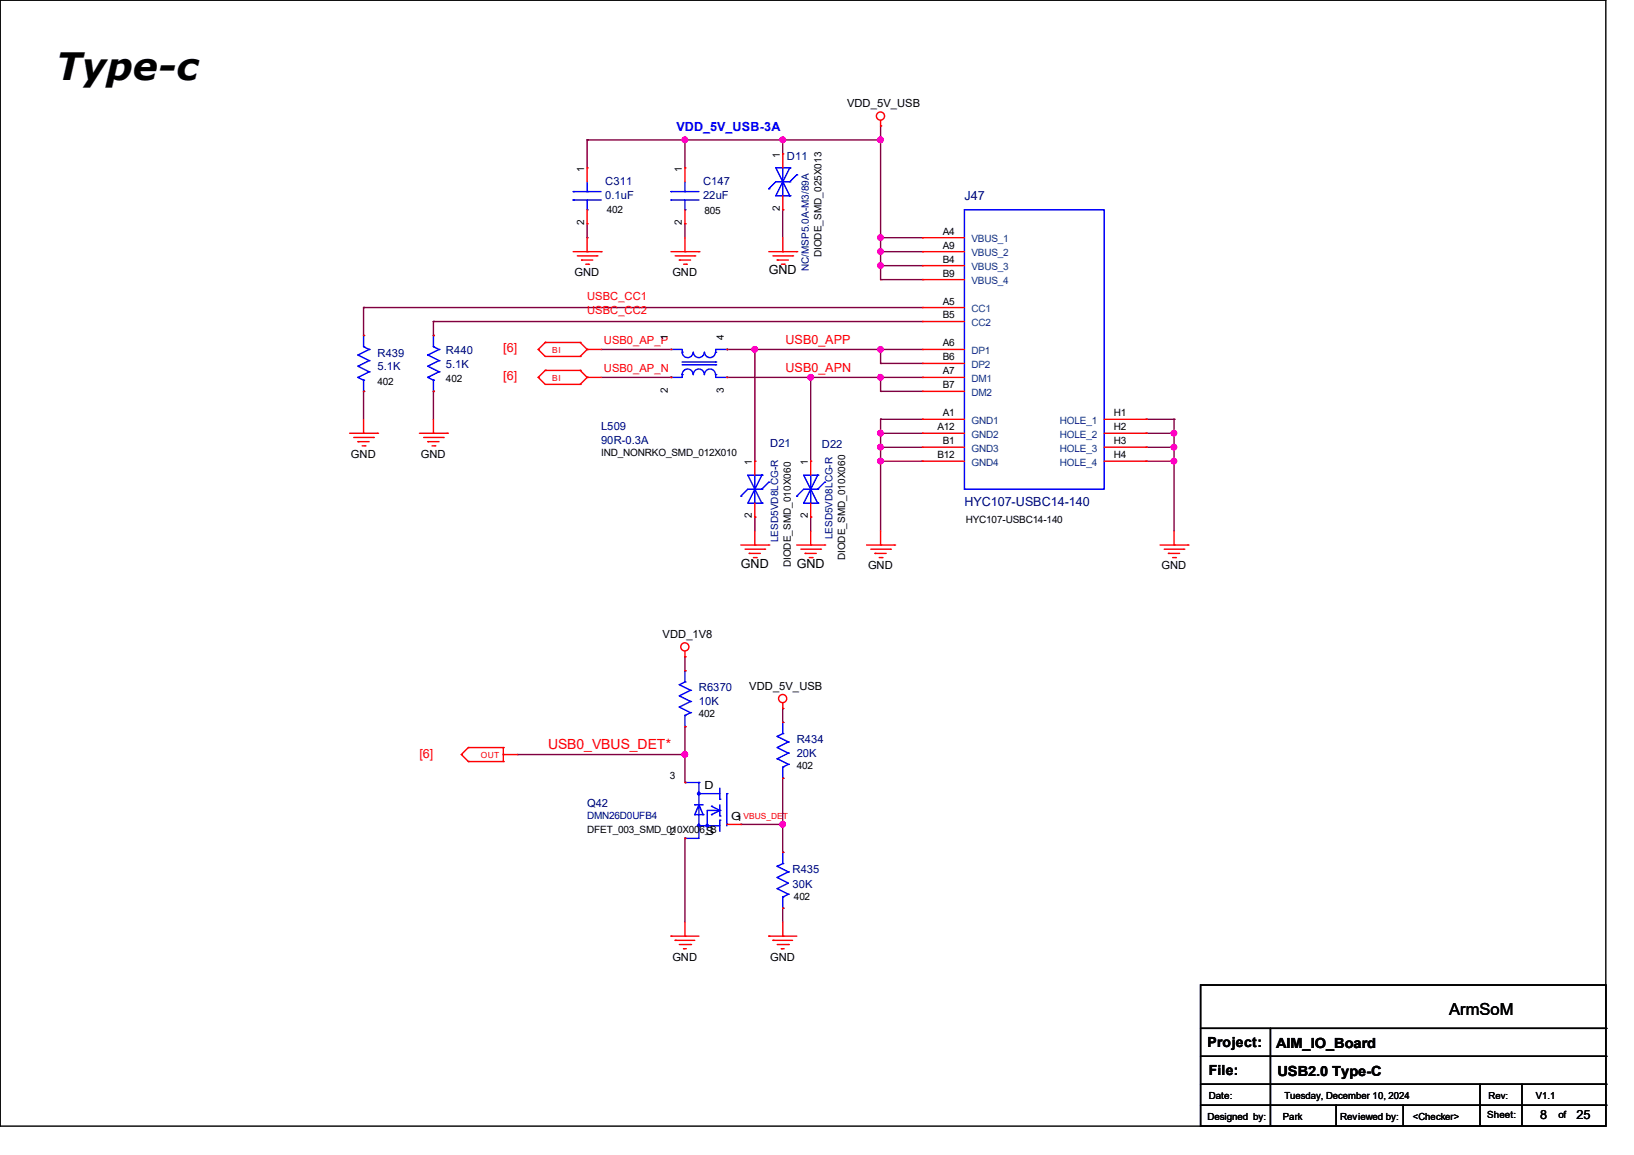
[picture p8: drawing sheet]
<svg xmlns="http://www.w3.org/2000/svg" width="297mm" height="210mm" viewBox="0 0 297 210" stroke-linecap="round" stroke-linejoin="round" font-family="sans-serif">
<g fill="none" stroke="#000" stroke-width=".25">
<path d="M0 0h291.9v204.8h-291.9zM218.2 179.1h73.7v25.7h-73.7zM218.2 187h73.7M218.2 192.1h73.7M218.2 197.1h73.7M230.9 187v17.8M269 197.1v7.7M276.6 197.1v7.7M291.9 187h.1M291.9 192.1h.1M291.9 197.1h.1M218.2 201h73.7"/>
<path d="M230.9 204.8h.1M242.9 204.8h.1M242.9 201v3.8M255.1 204.8h.1M255.1 201v3.8M269 204.8h.1M276.6 204.8h.1M291.9 201h.1"/>
</g>
<g fill="none" stroke="#800040" stroke-width=".25">
<path d="M106.7 25.4h.1M106.7 25.4h53.4M106.7 25.4v5.1M124.5 25.4h.1M124.5 25.4v5.1M142.3 38.1h.1M142.3 25.4h.1M142.3 25.4v2.6M142.3 38.1v5.1M160.1 22.9h.1M160.1 25.4h.1M160.1 22.9v27.9"/>
<path d="M66.1 55.9h.1M66.1 55.9v5.1M66.1 55.9h101.6M78.8 58.5h.1M78.8 58.5v2.5M78.8 58.5h88.9M106.7 43.2h.1M106.7 40.7v2.5M124.5 40.7h.1M124.5 40.7v2.5M160.1 43.2h.1M160.1 45.8h.1"/>
<path d="M160.1 48.3h.1M160.1 50.8h.1M160.1 50.8h7.6M160.1 48.3h7.6M160.1 45.8h7.6M160.1 43.2h7.6M66.1 71.2h.1M66.1 71.2v5M78.8 71.2h.1M78.8 71.2v5M109.3 63.5h.1M109.3 68.6h12.7"/>
<path d="M109.3 63.5h12.7M122 68.6h.1M132.1 63.5h.1M132.1 68.6h35.6M132.1 63.5h35.6M137.2 63.5h.1M137.2 63.5v20.4M147.4 68.6h.1M147.4 68.6v15.3M160.1 76.2h.1M160.1 78.8h.1M160.1 63.5h.1"/>
<path d="M160.1 66.1h.1M160.1 71.2h.1M160.1 68.6h.1M160.1 63.5v2.6M160.1 68.6v2.6M160.1 76.2v20.4M160.1 76.2h7.6M160.1 78.8h7.6M160.1 66.1h7.6M160.1 71.2h7.6M208.3 78.8h.1M208.3 76.2h.1"/>
<path d="M208.3 76.2h5.1M208.3 78.8h5.1M213.4 78.8h.1M213.4 76.2h.1M213.4 76.2v20.4M137.2 94h.1M137.2 83.9h.1M137.2 94v2.6M147.4 94h.1M147.4 94v2.6M160.1 83.9h.1M160.1 81.3h.1"/>
<path d="M160.1 83.9h7.6M160.1 81.3h7.6M208.3 83.9h.1M208.3 81.3h.1M208.3 83.9h5.1M208.3 81.3h5.1M213.4 83.9h.1M213.4 81.3h.1M124.5 119.4h.1M124.5 119.4v2.6M94 137.2h.1M94 137.2h30.5"/>
<path d="M124.5 132.1h.1M124.5 137.2h.1M124.5 132.1v10.2M142.3 128.8h.1M142.3 128.8v2.6M124.5 152.4h.1M124.5 152.4v15.3M134.7 149.9h.1M134.7 149.9h7.6M142.3 149.9h.1M142.3 141.5h.1M142.3 141.5v13.5"/>
<path d="M142.3 165.1h.1M142.3 165.1v2.6"/>
</g>
<g fill="#f0f" stroke="#f0f" stroke-width=".25">
<circle cx="160" cy="83.8" r=".49"/>
<circle cx="160" cy="81.3" r=".49"/>
<circle cx="160" cy="78.8" r=".49"/>
<circle cx="213.4" cy="81.3" r=".49"/>
<circle cx="213.4" cy="83.8" r=".49"/>
<circle cx="213.4" cy="78.8" r=".49"/>
<circle cx="124.5" cy="137.2" r=".49"/>
<circle cx="124.5" cy="25.4" r=".49"/>
<circle cx="160" cy="48.3" r=".49"/>
<circle cx="160" cy="45.7" r=".49"/>
<circle cx="160" cy="43.2" r=".49"/>
<circle cx="160" cy="25.4" r=".49"/>
<circle cx="142.3" cy="25.4" r=".49"/>
<circle cx="160" cy="68.6" r=".49"/>
<circle cx="147.3" cy="68.6" r=".49"/>
<circle cx="142.3" cy="149.9" r=".49"/>
<circle cx="160" cy="63.5" r=".49"/>
<circle cx="137.2" cy="63.5" r=".49"/>
</g>
<g fill="none" stroke="#f00" stroke-width=".25">
<path d="M106.7 30.5h.1M106.7 30.5v2.6M106.7 38.1v2.6M124.5 30.5h.1M124.5 30.5v2.6M124.5 38.1v2.6M142.3 28h.1M142.3 38.1h.1M142.3 28v2.5M142.3 35.6v2.5M160.1 22.9h.1M160.1 21.9v1"/>
<path d="M104.2 45.8h5.1M104.9 46.5h3.6M105.7 47.3h.1M105.7 47.3h2M106.5 48h.5M106.7 45.8h.1M106.7 40.7h.1M106.7 43.2v2.6M107 48h.1M108.5 46.5h.1M109.3 45.8h.1M122 45.8h5"/>
<path d="M122.7 46.5h3.6M123.5 47.3h.1M123.5 47.3h2M124.2 48h.6M124.5 45.8h.1M124.5 40.7h.1M124.5 43.2v2.6M124.8 48h.1M126.3 46.5h.1M127 45.8h.1M139.7 45.8h5.1M140.5 46.5h3.6"/>
<path d="M141.3 47.3h.1M141.3 47.3h2M142 48h.5M142.3 45.8h.1M142.3 43.2v2.6M142.5 48h.1M144.1 46.5h.1M144.8 45.8h.1M167.7 43.2h.1M167.7 55.9h.1M167.7 45.8h.1M167.7 50.8h.1"/>
<path d="M167.7 58.5h.1M167.7 48.3h.1M167.7 45.8h7.6M167.7 43.2h7.6M167.7 55.9h7.6M167.7 50.8h7.6M167.7 58.5h7.6M167.7 48.3h7.6M63.5 78.8h5.1M64.3 79.5h3.6M66.1 78.8h.1M66.1 61h.1"/>
<path d="M66.1 71.2h.1M66.1 76.2v2.6M67.9 79.5h.1M68.6 78.8h.1M76.2 78.8h5.1M77 79.5h3.6M78.8 78.8h.1M78.8 61h.1M78.8 71.2h.1M78.8 76.2v2.6M80.6 79.5h.1M81.3 78.8h.1"/>
<path d="M97.8 63.5h.1M97.8 68.6h.1M97.8 63.5l1.3 1.3h6.4M97.8 68.6l1.3 1.3h6.4M99.1 62.3h.1M99.1 67.4h.1M99.1 62.3l-1.3 1.2M99.1 62.3h6.4M99.1 67.4l-1.3 1.2M99.1 67.4h6.4M105.5 64.8h.1M105.5 62.3h.1"/>
<path d="M105.5 69.9h.1M105.5 67.4h.1M105.5 62.3l1.2 1.2M105.5 67.4l1.2 1.2M106.7 63.5h.1M106.7 68.6h.1M106.7 63.5h2.6M106.7 63.5l-1.2 1.3M106.7 68.6h2.6M106.7 68.6l-1.2 1.3M122 63.5h.1M122 68.6h.1"/>
<path d="M132.1 68.6h.1M132.1 63.5h.1M167.7 76.2h.1M167.7 63.5h.1M167.7 68.6h.1M167.7 78.8h.1M167.7 71.2h.1M167.7 66.1h.1M167.7 78.8h7.6M167.7 63.5h7.6M167.7 68.6h7.6M167.7 76.2h7.6"/>
<path d="M167.7 71.2h7.6M167.7 66.1h7.6M200.7 78.8h7.6M200.7 76.2h7.6M208.3 76.2h.1M208.3 78.8h.1M65.1 80.3h.1M65.1 80.3h2M65.8 81.1h.5M66.3 81.1h.1M77.8 80.3h.1M77.8 80.3h2"/>
<path d="M78.5 81.1h.5M79 81.1h.1M134.7 99.1h5M135.4 99.9h3.6M137.2 99.1h.1M137.2 83.9h.1M137.2 94h.1M137.2 83.9v2.5M137.2 91.5v2.5M137.2 96.6v2.5M139 99.9h.1M139.7 99.1h.1"/>
<path d="M144.8 99.1h5.1M145.6 99.9h3.5M147.4 99.1h.1M147.4 83.9h.1M147.4 94h.1M147.4 83.9v2.5M147.4 91.5v2.5M147.4 96.6v2.5M149.1 99.9h.1M149.9 99.1h.1M157.5 99.1h5.1M158.3 99.9h3.5"/>
<path d="M160.1 99.1h.1M160.1 96.6v2.5M161.8 99.9h.1M162.6 99.1h.1M167.7 83.9h.1M167.7 81.3h.1M167.7 83.9h7.6M167.7 81.3h7.6M200.7 83.9h7.6M200.7 81.3h7.6M208.3 81.3h.1M208.3 83.9h.1"/>
<path d="M210.9 99.1h5M211.6 99.9h3.6M213.4 99.1h.1M213.4 96.6v2.5M215.2 99.9h.1M215.9 99.1h.1M124.5 119.4h.1M124.5 118.4v1M136.2 100.6h.1M136.2 100.6h2M136.9 101.4h.6M137.5 101.4h.1"/>
<path d="M146.3 100.6h.1M146.3 100.6h2.1M147.1 101.4h.5M147.6 101.4h.1M159 100.6h.1M159 100.6h2.1M159.8 101.4h.5M160.3 101.4h.1M212.4 100.6h.1M212.4 100.6h2M213.1 101.4h.6M213.7 101.4h.1"/>
<path d="M83.9 137.2h.1M83.9 137.2l1.2 1.3M85.1 135.9h.1M85.1 138.5h.1M85.1 135.9l-1.2 1.3M85.1 138.5h6.4M85.1 135.9h6.4M91.5 137.2h.1M91.5 135.9h.1M91.5 138.5h.1M91.5 137.2h2.5M91.5 135.9v2.6"/>
<path d="M124.5 122h.1M124.5 132.1h.1M142.3 128.8h.1M142.3 131.4h.1M142.3 127.8v1M124.5 152.4h.1M124.5 142.3h.1M132.1 149.9h2.6M134.7 149.9h.1M142.3 155h.1M142.3 141.5h.1M122 170.2h.1"/>
<path d="M122 170.2h5M122.7 171h.1M122.7 171h3.6M123.5 171.7h2M124.2 172.5h.1M124.2 172.5h.6M124.5 170.2h.1M124.5 167.7v2.5M125.5 171.7h.1M139.7 170.2h.1M139.7 170.2h5.1M140.5 171h.1"/>
<path d="M140.5 171h3.6M141.3 171.7h2M142 172.5h.1M142 172.5h.5M142.3 170.2h.1M142.3 165.1h.1M142.3 167.7v2.5M143.3 171.7h.1"/>
<circle cx="160" cy="21.1" r=".74"/>
<circle cx="124.5" cy="117.6" r=".74"/>
<circle cx="142.3" cy="127" r=".74"/>
</g>
<g fill="none" stroke="#00f" stroke-width=".25">
<path d="M104.2 34.8h.1M104.2 36.4h.1M104.2 34.8h5.1M104.2 36.4h5.1M106.7 38.1h.1M106.7 34.8h.1M106.7 33.1v1.7M106.7 36.4v1.7M122 34.8h.1M122 36.4h.1M122 34.8h5M122 36.4h5"/>
<path d="M124.5 38.1h.1M124.5 34.8h.1M124.5 33.1v1.7M124.5 36.4v1.7M139.7 34.3h.1M142.3 35.6h.1M142.3 30.5v5.1M143.6 35.6h.1M143.6 30.5h.1M143.6 33.1h.1M143.6 30.5h-2.6l2.6 5.1M143.6 30.5l-2.6 5.1h2.6"/>
<path d="M143.6 33.1h-2.6l-1.3 1.2M144.8 31.8h.1M144.8 31.8l-1.2 1.3M175.3 38.1h25.4v50.8h-25.4zM65.1 68.6h.1M65.1 64.6h.1M65.1 68.6l1 .5M65.1 64.6l2 1M66.1 71.2h.1M66.1 69.1h.1M66.1 63h.1M66.1 61h.1"/>
<path d="M66.1 61v2M66.1 69.1v2.1M66.1 63l1 .5M67.1 67.6h.1M67.1 65.6h.1M67.1 63.5h.1M67.1 67.6l-2 1M67.1 65.6l-2 1 2 1M67.1 63.5l-2 1.1M77.8 68.6h.1M77.8 64.6h.1M77.8 68.6l1 .5"/>
<path d="M77.8 64.6l2 1M78.8 71.2h.1M78.8 69.1h.1M78.8 63h.1M78.8 61h.1M78.8 61v2M78.8 69.1v2.1M78.8 63l1 .5M79.8 67.6h.1M79.8 65.6h.1M79.8 63.5h.1M79.8 67.6l-2 1"/>
<path d="M79.8 65.6l-2 1 2 1M79.8 63.5l-2 1.1M122 63.5h.1M122 68.6h.1M122 63.5h2v.6M124 68.1a1 1 0 0 1 1-1 1 1 0 0 1 1 1M124 64.1h.1M124 68.1h.1M124 64.1a1 1 0 0 0 1 .9 1 1 0 0 0 1-.9M124 68.1v.5h-2M124 66.3h6.1M124 65.8h6.1"/>
<path d="M126 68.1a1 1 0 0 1 1-1 1 1 0 0 1 1 1M126 64.1a1 1 0 0 0 1 .9 1 1 0 0 0 1-.9M128.1 68.1a1 1 0 0 1 1-1 1 1 0 0 1 .9 1M128.1 64.1a1 1 0 0 0 1 .9 1 1 0 0 0 .9-.9M130.1 64.1h.1M130.1 68.1h.1M130.1 66.3h.1M130.1 65.8h.1M130.1 68.1v.5h2M132.1 63.5h.1M132.1 68.6h.1M132.1 63.5h-2v.6"/>
<path d="M134.7 90.2h.1M137.2 91.5h.1M137.2 86.4v5.1M138.5 91.5h.1M138.5 86.4h.1M138.5 88.9h.1M138.5 86.4h-2.6l2.6 5.1M138.5 86.4l-2.6 5.1h2.6M138.5 88.9h-2.6l-1.2 1.3M139.7 87.7h.1M139.7 87.7l-1.2 1.2M144.8 90.2h.1"/>
<path d="M147.4 91.5h.1M147.4 86.4v5.1M148.6 91.5h.1M148.6 86.4h.1M148.6 88.9h.1M148.6 86.4h-2.5l2.5 5.1M148.6 86.4l-2.5 5.1h2.5M148.6 88.9h-2.5l-1.3 1.3M149.9 87.7h.1M149.9 87.7l-1.3 1.2M123.5 124.5h.1M123.5 128.6h.1"/>
<path d="M123.5 124.5l2 1M123.5 128.6l2 1M124.5 122h.1M124.5 124h.1M124.5 132.1h.1M124.5 130.1h.1M124.5 122v2M124.5 130.1v2M124.5 124l-1 .5M125.5 125.5h.1M125.5 129.6h.1M125.5 127.6h.1"/>
<path d="M125.5 125.5l-2 1 2 1.1M125.5 129.6l-1 .5M125.5 127.6l-2 1M141.3 133.9h.1M141.3 138h.1M141.3 133.9l2 1M141.3 138l2 1M142.3 131.4h.1M142.3 133.4h.1M142.3 139.5h.1M142.3 131.4v2M142.3 139.5v2"/>
<path d="M142.3 133.4l-1 .5M143.3 134.9h.1M143.3 139h.1M143.3 136.9h.1M143.3 134.9l-2 1 2 1M143.3 139l-1 .5M143.3 136.9l-2 1.1M124.5 142.3h.1M124.5 152.4h.1M124.5 142.3h2.5M126.3 146.3h.1M126.3 148.1h.1"/>
<path d="M126.3 146.3h1.5M126.3 148.1h1.5M127 144.3h.1M127 150.2h.1M127 146.3h.1M127 142.3h.1M127 144.3h3.9M127 150.2h3.9M127 146.3l-.7 1.8M127 146.3l.8 1.8M127 142.3v10.1h-2.5M127.8 148.1h.1"/>
<path d="M128.6 150.2h.1M129.3 146.6h.1M129.3 148.1h.1M129.3 146.6l1.6 .8M130.9 149.1h.1M130.9 148.4h.1M130.9 145.3h.1M130.9 147.4h.1M130.9 143.3v2M130.9 146.3v2.1M130.9 149.1v2.1M130.9 147.4l-1.6 .7"/>
<path d="M130.9 147.4h-2.3v2.8M132.1 149.9h.1M132.1 144.3h.1M132.1 144.3v5.9M141.3 159.6h.1M141.3 157.5h.1M141.3 159.6l2 1-2 1M141.3 157.5l2 1M142.3 157h.1M142.3 155h.1M142.3 141.5h.1M142.3 155v2"/>
<path d="M142.3 157l-1 .5M143.3 158.5h.1M143.3 158.5l-2 1.1M141.3 161.6h.1M141.3 161.6l2 1M142.3 165.1h.1M142.3 163.1h.1M142.3 163.1v2M143.3 162.6h.1M143.3 162.6l-1 .5"/>
<circle cx="127" cy="150.1" r=".23"/>
<circle cx="127" cy="144.3" r=".23"/>
<circle cx="128.5" cy="150.1" r=".23"/>
</g>
<text font-size="6.9" x="10.2" y="14.6">Type-c</text>
<text font-size="3" x="263.4" y="184.6">ArmSoM</text>
<text font-size="2.5" fill="#f00" x="99.6" y="136.3">USB0_VBUS_DET*</text>
<g font-size="2.5">
<text x="219.5" y="190.4">Project:</text>
<text x="231.9" y="190.6">AIM_IO_Board</text>
<text x="219.8" y="195.5">File:</text>
<text x="232.2" y="195.7">USB2.0 Type-C</text>
</g>
<text font-size="2.3" fill="#00f" x="123" y="23.7">VDD_5V_USB-3A</text>
<g font-size="2.3" fill="#000080">
<text x="175.3" y="36.4">J47</text>
<text x="175.3" y="92">HYC107-USBC14-140</text>
</g>
<g font-size="2.3">
<text x="139.7" y="49.9">GND</text>
<text x="134.7" y="103.2">GND</text>
<text x="144.8" y="103.2">GND</text>
<text x="280" y="203.5">8</text>
<text x="286.6" y="203.5">25</text>
</g>
<g font-size="2.3" fill="#f00">
<text x="91.5" y="64.1">[6]</text>
<text x="142.8" y="62.6">USB0_APP</text>
<text x="91.5" y="69.2">[6]</text>
<text x="142.8" y="67.7">USB0_APN</text>
<text x="76.2" y="137.8">[6]</text>
</g>
<g font-size="2">
<text x="154" y="19.5">VDD_5V_USB</text>
<text x="104.4" y="50.2">GND</text>
<text x="122.2" y="50.2">GND</text>
<text x="63.8" y="83.2">GND</text>
<text x="76.5" y="83.2">GND</text>
<text x="157.8" y="103.5">GND</text>
<text x="211.1" y="103.5">GND</text>
<text x="120.4" y="116">VDD_1V8</text>
<text x="136.2" y="125.4">VDD_5V_USB</text>
<text x="128.1" y="143.4">D</text>
<text x="132.9" y="149">G1</text>
<text x="128.3" y="151.8">S</text>
<text x="122.2" y="174.7">GND</text>
<text x="140" y="174.7">GND</text>
</g>
<g font-size="2" fill="#000080">
<text x="143" y="29.1">D11</text>
<text x="110" y="33.7">C311</text>
<text x="127.8" y="33.7">C147</text>
<text x="110" y="36.2">0.1uF</text>
<text x="127.8" y="36.2">22uF</text>
<text x="68.6" y="64.9">R439</text>
<text x="81.1" y="64.4">R440</text>
<text x="68.6" y="67.2">5.1K</text>
<text x="81.1" y="67">5.1K</text>
<text x="109.3" y="78.1">L509</text>
<text x="109.3" y="80.7">90R-0.3A</text>
<text x="140" y="81.2">D21</text>
<text x="149.4" y="81.4">D22</text>
<text x="127" y="125.6">R6370</text>
<text x="127" y="128.2">10K</text>
<text x="144.8" y="137.6">20K</text>
<text x="144.8" y="135">R434</text>
<text x="106.7" y="146.7">Q42</text>
<text x="144.1" y="161.5">30K</text>
<text x="144.1" y="158.7">R435</text>
</g>
<g font-size="2" fill="#f00">
<text x="106.7" y="54.5">USBC_CC1</text>
<text x="106.7" y="57">USBC_CC2</text>
<text x="109.8" y="62.6">USB0_AP_P</text>
<text x="109.8" y="67.7">USB0_AP_N</text>
</g>
<g font-size="1.8">
<text x="141.7" y="28.7" transform="rotate(-90 141.7 28.7)">1</text>
<text x="106.2" y="31.3" transform="rotate(-90 106.2 31.3)">1</text>
<text x="124" y="31.3" transform="rotate(-90 124 31.3)">1</text>
<text x="106.2" y="40.9" transform="rotate(-90 106.2 40.9)">2</text>
<text x="110.3" y="38.7">402</text>
<text x="124" y="40.9" transform="rotate(-90 124 40.9)">2</text>
<text x="128.1" y="39">805</text>
<text x="141.7" y="38.4" transform="rotate(-90 141.7 38.4)">2</text>
<text x="149.3" y="46.8" transform="rotate(-90 149.3 46.8)">DIODE_SMD_025X013</text>
<text x="171.4" y="42.7">A4</text>
<text x="171.4" y="45.2">A9</text>
<text x="171.4" y="47.8">B4</text>
<text x="171.4" y="50.3">B9</text>
<text x="171.4" y="55.4">A5</text>
<text x="171.4" y="57.9">B5</text>
<text x="121.4" y="61.8" transform="rotate(-90 121.4 61.8)">1</text>
<text x="131.6" y="61.8" transform="rotate(-90 131.6 61.8)">4</text>
<text x="171.4" y="63">A6</text>
<text x="171.4" y="65.5">B6</text>
<text x="68.6" y="70">402</text>
<text x="81.1" y="69.5">402</text>
<text x="121.4" y="71.4" transform="rotate(-90 121.4 71.4)">2</text>
<text x="131.6" y="71.4" transform="rotate(-90 131.6 71.4)">3</text>
<text x="171.4" y="68.1">A7</text>
<text x="171.4" y="70.6">B7</text>
<text x="171.4" y="75.7">A1</text>
<text x="202.5" y="75.7">H1</text>
<text x="109.3" y="82.9">IND_NONRKO_SMD_012X010</text>
<text x="170.4" y="78.2">A12</text>
<text x="170.4" y="83.3">B12</text>
<text x="171.4" y="80.8">B1</text>
<text x="202.5" y="78.2">H2</text>
<text x="202.5" y="80.8">H3</text>
<text x="202.5" y="83.3">H4</text>
<text x="136.7" y="84.6" transform="rotate(-90 136.7 84.6)">1</text>
<text x="146.8" y="84.6" transform="rotate(-90 146.8 84.6)">1</text>
<text x="136.7" y="94.3" transform="rotate(-90 136.7 94.3)">2</text>
<text x="146.8" y="94.3" transform="rotate(-90 146.8 94.3)">2</text>
<text x="175.6" y="95.1">HYC107-USBC14-140</text>
<text x="153.6" y="101.9" transform="rotate(-90 153.6 101.9)">DIODE_SMD_010X060</text>
<text x="143.7" y="103.2" transform="rotate(-90 143.7 103.2)">DIODE_SMD_010X060</text>
<text x="127" y="130.4">402</text>
<text x="121.8" y="141.7">3</text>
<text x="144.8" y="139.8">402</text>
<text x="106.7" y="151.5">DFET_003_SMD_010X006_B</text>
<text x="121.8" y="151.9">2</text>
<text x="144.3" y="163.7">402</text>
<text x="219.5" y="203.6">Designed by:</text>
<text x="219.8" y="199.8">Date:</text>
<text x="233.2" y="203.6">Park</text>
<text x="233.5" y="199.8">Tuesday, December 10, 2024</text>
<text x="243.6" y="203.6">Reviewed by:</text>
<text x="256.8" y="203.6">&lt;Checker&gt;</text>
<text x="270.3" y="203.3">Sheet:</text>
<text x="279.2" y="199.8">V1.1</text>
<text x="283.3" y="203.3">of</text>
</g>
<g font-size="1.8" fill="#004080">
<text x="176.6" y="44">VBUS_1</text>
<text x="176.6" y="46.6">VBUS_2</text>
<text x="176.6" y="51.6">VBUS_4</text>
<text x="176.6" y="49.1">VBUS_3</text>
<text x="176.6" y="56.7">CC1</text>
<text x="176.6" y="59.3">CC2</text>
<text x="176.6" y="64.3">DP1</text>
<text x="176.6" y="69.4">DM1</text>
<text x="176.6" y="72">DM2</text>
<text x="176.6" y="66.9">DP2</text>
<text x="176.6" y="77">GND1</text>
<text x="192.7" y="77">HOLE_1</text>
<text x="176.6" y="79.6">GND2</text>
<text x="176.6" y="82.1">GND3</text>
<text x="192.7" y="79.6">HOLE_2</text>
<text x="192.7" y="82.1">HOLE_3</text>
<text x="176.6" y="84.7">GND4</text>
<text x="192.7" y="84.7">HOLE_4</text>
</g>
<g font-size="1.8" fill="#000080">
<text x="147" y="49.3" transform="rotate(-90 147 49.3)">NC/MSP5.0A-M3/89A</text>
<text x="141.4" y="98.6" transform="rotate(-90 141.4 98.6)">LESD5VD8LCG-R</text>
<text x="151.3" y="98.1" transform="rotate(-90 151.3 98.1)">LESD5VD8LCG-R</text>
<text x="106.7" y="149">DMN26D0UFB4</text>
</g>
<text font-size="1.7" x="270.6" y="199.8">Rev:</text>
<g font-size="1.5" fill="#f00">
<text x="100.4" y="64.2">BI</text>
<text x="100.4" y="69.3">BI</text>
<text x="87.4" y="137.8">OUT</text>
<text x="135.2" y="149">VBUS_DET</text>
</g>
</svg>
